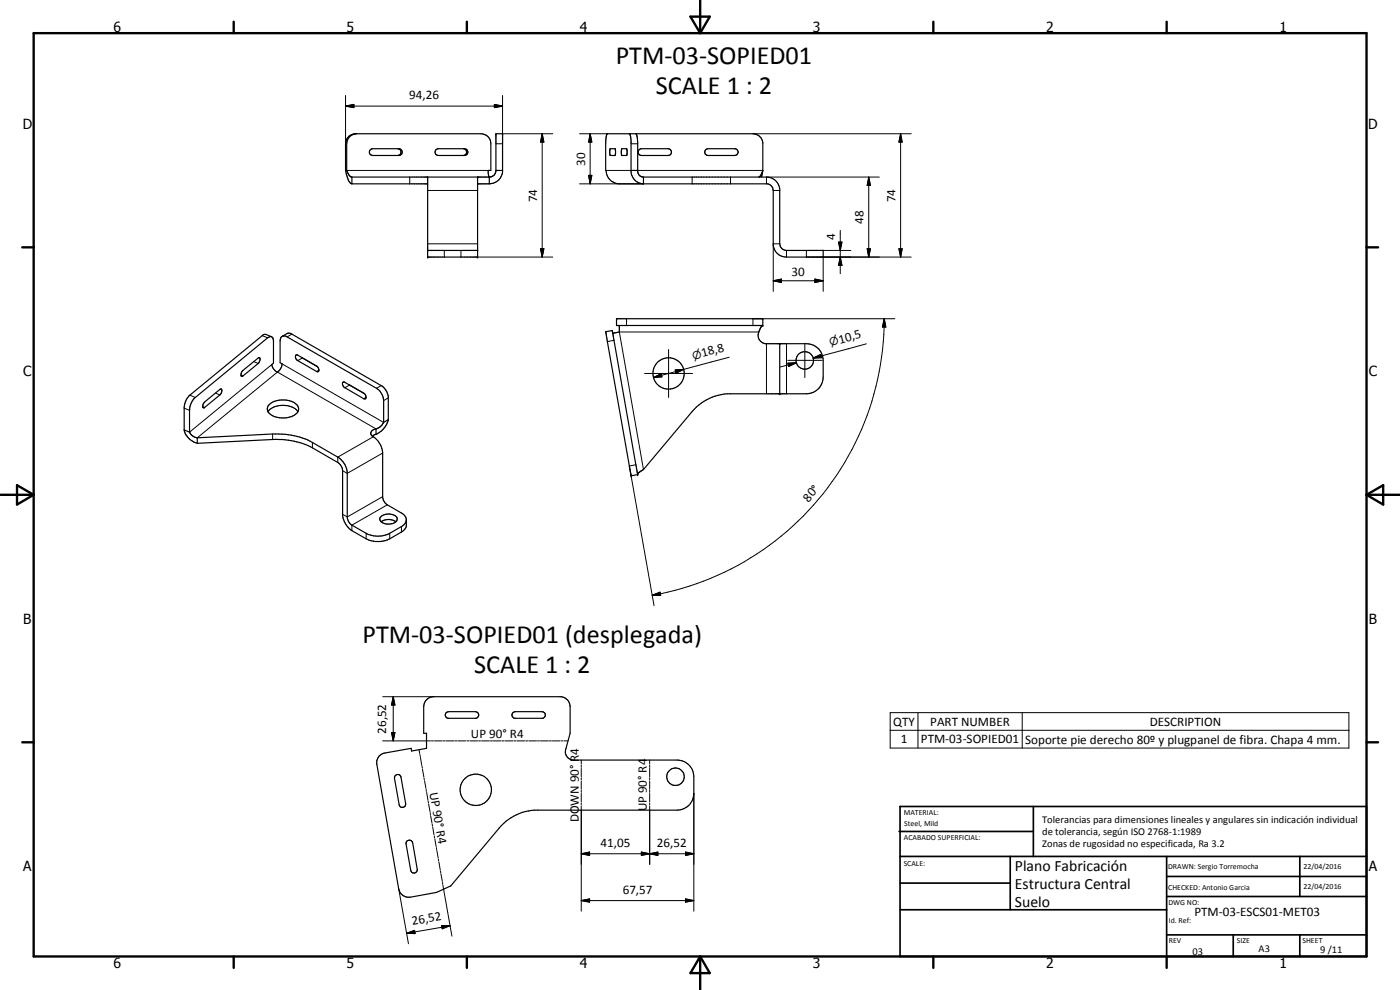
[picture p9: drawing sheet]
<svg xmlns="http://www.w3.org/2000/svg" width="420mm" height="297mm" viewBox="0 0 420 297" stroke-linecap="round" stroke-linejoin="round" font-family="sans-serif">
<g fill="none" stroke="#000" stroke-width=".35">
<path d="M103.7 51.1v-8a3 3 0 0 1 3-3h37.6a2.98 2.98 0 0 1 3 3v8h-.8l.3 2M103.7 51.1h.3M103.7 51.1l.3 1.2a4.5 4.5 0 0 0 1.4 2.8l.2 .1M104 51.1l.8 1.6 .7 .4h41.7a1.9 1.9 0 0 0 1.6-1.7v-11.3h2v11.4a4 4 0 0 1-4 3.7M105.6 55.2h22.7M105.6 53.1v2.1M107 40.1a3 3 0 0 0-3 3v8M111.2 44.9l.6-.3h7.9a1.02 1.02 0 0 1 1 1 1.02 1.02 0 0 1-1 1.1h-7.9a1.01 1.01 0 0 1-.9-.7 1.01 1.01 0 0 1 .3-1.1zM119.4 44.6a1.02 1.02 0 0 1 1 1 1.02 1.02 0 0 1-1 1.1M128.3 53.1v24h15v-24M130.9 44.9l.6-.3h7.9a1.02 1.02 0 0 1 1 1 1.02 1.02 0 0 1-1 1.1h-7.9a1.04 1.04 0 0 1-.9-.7 1.04 1.04 0 0 1 .3-1.1zM139.1 44.6a1.02 1.02 0 0 1 .9 1 1.02 1.02 0 0 1-.9 1.1"/>
<path d="M143.3 55.2h3.5M146.8 53.1v2.1M148.8 51.1h2M183.1 44.7l-.1 1.3 .2 .7 1.4-.1v-1.9M183.2 44.6l-.1 .1M183.2 44.6h1.4M184.6 44.6v.1M186.6 44.7h1.5l.1 1.3-.2 .7-1.4-.1zM188.9 40.1l.5 1.9v9.5a3.8 3.8 0 0 0 3.7 3.7v-2.1M189.4 51.1h2M190.8 40.1l.4 .7 .2 2v8.7a1.76 1.76 0 0 0 1.5 1.6h37.1a4 4 0 0 1 4 3.5v16.6a2.09 2.09 0 0 0 2 1.9h11v2h-11a4 4 0 0 1-3.9-3.5v-16.5l-.3-1-1.1-.9h-44.8a4 4 0 0 1-4-4.1h-.1v-8.3l.2-2 .3-.7h43.7a3 3 0 0 1 2.9 2.7v8.3M191.8 44.9l.7-.3h8a1.02 1.02 0 0 1 1 1 1.02 1.02 0 0 1-1 1.1h-8a1.01 1.01 0 0 1-.9-.7 1.01 1.01 0 0 1 .2-1.1z"/>
<path d="M211.7 45.1l.8-.5h8a1.02 1.02 0 0 1 1 1 1.02 1.02 0 0 1-1 1.1h-8a1 1 0 0 1-.9-.6 1 1 0 0 1 .1-1zM228.9 51.1l-.6 1.5-.5 .5M228.9 51.1l-.4 2M128.3 75.1h15M181.8 99.5l7.6 43.2 2-.3M181.8 99.6h.1M183.7 99.2h.1M183.7 99.2l-1.9 .3M183.8 99.2l.1 .8M183.9 100h.1M185 95.6h43.9v2.1h-43.9zM185.9 97.7v1.9l-2 .4"/>
<path d="M228.8 97.7a4.5 4.5 0 0 0-1 4.2l.8 .8 1 .4h12.4a5 5 0 0 1 5 5v5.1a5 5 0 0 1-5 5h-23.7a15.3 15.3 0 0 0-10.6 5.3l-14.6 17.4-1.4 .9-.3 .6M72.8 111.3l4.8-4a.53 .53 0 0 1 .5 .4 .53 .53 0 0 1-.2 .6l-.4 .8-4.9 3.8-.3-.2v-.6zM81.5 101l-1.8-.7-.8 .2-22.2 18.3a5.6 5.6 0 0 0-1.4 3.3v6.9M84.7 100.9l1.6-.9h.8l27.3 15.7a4.7 4.7 0 0 1 2.1 3.3v6.9M84.7 100.9l-.5 .6-.1 .8v6.5l.6 .4-.6 1.5-.8 .9a2.74 2.74 0 0 1-1.7-2.3l.5-.3v-6.9a.98 .98 0 0 0-.6-1 .98 .98 0 0 0-1.2 .2l-21.7 18a5.4 5.4 0 0 0-1.7 3.8v6.6M84.7 100.9h1.2l27.1 15.6a4.8 4.8 0 0 1 2.1 3.7v6.5M88.8 106.6h.6l5.6 3.3a.89 .89 0 0 1 .7 .7 .89 .89 0 0 1-.5 .9l-5.8-3.3a1.3 1.3 0 0 1-.6-1.6zM90.7 107.3l4.4 2.6M102.9 114.7h.6l5.7 3.3a1.13 1.13 0 0 1 .4 1.7l-.4-.1-5.7-3.3a1.23 1.23 0 0 1-.6-1.6zM104.8 115.5l4.5 2.5M183.9 100l7.5 42.4M234 103.1v15.1"/>
<path d="M55.3 129a5.4 5.4 0 0 0 3.9 4M55.3 129l1.6 .7M56.9 129.7l1 1.2 1.3 .5M59.2 131.4v1.6M59.2 131.4l22.6-1.2a22.5 22.5 0 0 1 12 2.6l7.6 4.4a6.2 6.2 0 0 1 2.8 4.4v13.5a3.1 3.1 0 0 0 1.4 2.5l4.3 2.4a7.8 7.8 0 0 0 7.1 0l3.9-2.2 .9-1.1 .2-.6M61.4 120.6l4.7-3.8a.55 .55 0 0 1 .6 .3 .55 .55 0 0 1-.2 .6l-.5 .8-4.8 3.9a1.18 1.18 0 0 1 .2-1.8zM80.4 123.5a6.4 6.4 0 0 1 8.8-.3l.2 .3M80.7 121.5a6.5 6.5 0 0 1 8.7 .3 2.16 2.16 0 0 1-1.6 3 6.1 6.1 0 0 1-7.5-1.5v-.9zM111.7 130.9a6.6 6.6 0 0 1 3.1 5v13.4l.2 .6 1 1.4 4.9 2.8 .9 1.1 .2 .6v2.1l-.6 1-4.4 2.8a7.8 7.8 0 0 1-7.1 0l-4.3-2.5a6.4 6.4 0 0 1-2.8-4.5v-13.5l-.2-.9-1-1.4-7.8-4.5a23 23 0 0 0-12-2.5l-22.6 1.1M112.8 128.7a1.27 1.27 0 0 0-1.3 .7 1.27 1.27 0 0 0 .2 1.5M112.8 128.7v1.6M115.1 126.7l-.8 1.2-1.5 .8"/>
<path d="M116.5 125.9l-1.4 .8M116.5 125.9a6.7 6.7 0 0 1-4.6 4.8l-.2 .2M114.3 155a3.5 3.5 0 0 1 4.9 .4 1.72 1.72 0 0 1-2.1 1.8 2.34 2.34 0 0 1-3.1-1.8zM114.4 156.5a3.9 3.9 0 0 1 4.4 0M127.8 210.2l.9-.8 1.1-.4h38.7a3.1 3.1 0 0 1 2.6 3v8l-1.2 4.5a2.5 2.5 0 0 0 2.3 3.5h31a5 5 0 0 1 5 5v5a5 5 0 0 1-5 5.1h-42.8a15.3 15.3 0 0 0-10.6 5.3l-14.5 17.4-4.3 2-7.9 1.4a3.1 3.1 0 0 1-3.4-2.5l-6.6-37.3a2.94 2.94 0 0 1 2.4-3.5l7.9-1.4 .1 .8 4.5-.8v-4.5h-.8v-8zM133.8 214l.9-.5h8a1.01 1.01 0 0 1 1 .9 1.01 1.01 0 0 1-.8 1.1h-8.5l-.6-.4-.2-.4zM153.8 214l.8-.5h8a1.01 1.01 0 0 1 1 .9 1.01 1.01 0 0 1-.7 1.1h-8.5a1.02 1.02 0 0 1-.6-1.5zM118.5 232.8a1 1 0 0 1 1.1-.4 1 1 0 0 1 .7 .8l1.4 7.9a.99 .99 0 0 1-.8 1.2 .99 .99 0 0 1-1.1-.9l-1.4-7.8zM122.1 252.3a1.06 1.06 0 0 1 1.8 .6l1.3 7.9a.99 .99 0 0 1-.8 1.1 .99 .99 0 0 1-1.1-.8l-1.4-7.9z"/>
<circle cx="200.6" cy="112" r="4.7"/>
<circle cx="241.5" cy="108.1" r="2.64"/>
<circle cx="142.8" cy="237" r="4.7"/>
<circle cx="202.7" cy="233.1" r="2.64"/>
</g>
<g fill="none" stroke="#000" stroke-width=".3">
<path d="M103.7 31.8l2.5-.5v1zM103.7 28.7v14.4h.3M103.7 31.8h47.1M148.4 31.3l2.4 .5-2.4 .5zM150.8 28.7v14.4h-2M104 51.1h42.5M123 53.1v2.1M128.3 57.1h15M150.8 40.1h15.1M162.7 40.1l.5 2.5h-1zM162.7 40.1v37M173.9 40.1h8.4"/>
<path d="M173.9 55.2h19.2M176.6 52.6h1l-.5 2.6zM177.1 40.1l.5 2.5h-1zM177.1 40.1v15.1M181.9 51.1h7.5M189.4 43.1h2M191.4 51.1h37.5M207.7 53.1v2.1M219.2 53.1v2.1M226 40.1h47.5M232.1 57.1h1.9M260.7 53.1l.5 2.5h-.9z"/>
<path d="M260.7 53.1v24M263.9 53.1h-33.9v2.1M270.3 40.1l.5 2.5h-1zM270.3 40.1v37M128.3 73.2h15M133.3 75.1v2M138.3 75.1v2M143.3 77.1h22.6M162.2 74.6h1l-.5 2.5zM234 73.2h-1.9v14.2M236 75.1v2M242 75.1v2h31.5"/>
<path d="M247 77.1v10.3M247 75.1h8.3M251.7 72.6h1l-.5 2.5zM252.2 77.1l.5 2.5h-1zM252.2 69.1v13M260.3 74.6h.9l-.5 2.5zM269.8 74.6h1l-.5 2.5zM188 95.6v2.1M227.7 99.6h-41.8l7.2 41.3M232.1 84.2l2.4-.5v1.1zM232.1 84.2h14.9M244.5 83.7l2.5 .5-2.5 .6z"/>
<path d="M265.4 95.6l.4 2.5h-1zM265.4 95.6a84.2 84.2 0 0 1-69.7 83M268.6 95.6h-42.6v2.1M57 118.6l1.6 .7M64.7 117.9l1.3 .6M72.3 112.6l.6 .2M76.1 108.5l1.4 .6M78.7 100.7l1.6 .6M81.6 109.3l-24.7 20.4M84.7 109.2l30.4 17.5M87.6 100.2l-1.4 .9M90.8 107.4l-1.4 .8"/>
<path d="M95.7 111l-.7 .5M104.9 115.5l-1.4 .8M109.9 119.2l-.7 .4M114.4 115.7l-1.4 .8M116.5 119.4l-1.4 .8M184.3 102.1l-2 .4M193.5 112.1h14.3M196.1 113.3l2.3-1.2 .3 1zM200.6 104.9v14.4M202.6 111l2.6-.2-2.3 1.2zM205.2 110.8l-9.1 2.5M218.9 107.2l-13.7 3.6"/>
<path d="M230 103.1v15.1M236 103.1v15.1M236.4 108.1h10.3M236.5 109l2.5-.2-2.3 1.1zM239 108.8l-4.8 1.3M241.5 103v10.3M244 107.4l2.3-1.1 .3 1zM246.5 106.8l-2.5 .6M260 103.2l-16 4.2M55.3 122.5l1.6 .6M60.9 122l.5 .3M81.8 130.2v1.7"/>
<path d="M93.8 132.8v1.6M112 131.1l-10.6 6.1v1.6M112.8 128.7l-29.5-17.1-24.1 19.8M114.8 135.9l-10.6 6.1-1.4-.8M190.8 139.4l-1.9 .4 7.4 41.9M114.8 149l-10.6 6.1-1.4-.8M116.2 151.5l-10.6 6.1v1.6M120.5 158v1.6M109.9 160v1.7M117 160v1.7M195.7 178.6l2.4-.9 .2 .9zM114.8 209h15.4"/>
<path d="M117.5 219.8h1l-.5 2.5zM118 209l.5 2.5h-1zM118 209v13.3M267.2 213.8h137.6v10.7h-137.6zM267.2 219.1h137.6M275.5 213.8v10.7M306.8 213.8v10.7M114.8 222.3h14.4M125.8 225l.2 1.1M126 226.4l.1 .6M126.2 227.2l.4 2.4M126.6 229.9l.1 .6"/>
<path d="M126.8 230.8l.4 2.3M127.2 233.4l.1 .5M127.4 234.2l.4 2.4M127.9 236.9l.1 .5M128 237.7l.4 2.4M129.5 222.3h.6M130.4 222.3h2.3M133 222.3h.6M133.9 222.3h2.4M136.6 222.3h.5M137.4 222.3h2.4M140.1 222.3h.6"/>
<path d="M141 222.3h2.3M143.6 222.3h.6M144.5 222.3h2.4M147.2 222.3h.6M148 222.3h2.4M150.7 222.3h.6M151.6 222.3h2.4M154.3 222.3h.5M155.1 222.3h2.4M157.8 222.3h.6M158.7 222.3h2.3M161.3 222.3h.6"/>
<path d="M162.2 222.3h2.4M164.9 222.3h.6M165.8 222.3h2.3M168.4 222.3h.6M169.3 222.3h1.2M174.4 228v1.3M174.4 229.6v.7M174.4 230.5v2.5M174.4 233.3v.7M174.4 234.3v2.5M174.4 237.1v.6M174.4 238v2.5"/>
<path d="M195 228v1.3M195 229.6v.7M195 230.5v2.5M195 233.3v.7M195 234.3v2.5M195 237.1v.6M195 238v2.5M208.2 238v35.4M128.5 240.3l.1 .6M128.6 241.2l.5 2.3M129.1 243.8l.1 .6M129.2 244.7l.5 2.3"/>
<path d="M129.7 247.3l.1 .6M129.9 248.2l.3 2.3M130.3 250.8l.1 .6M130.5 251.7l.4 2.3M131 254.3l.1 .6M131.1 255.1l.4 2.4M131.6 257.8v.6M131.7 258.7l.4 2.3M174.4 256.2l2.5-.5v1zM174.4 240.9v.6M174.4 241.8v31.6M174.4 256.2h33.8"/>
<path d="M192.5 255.7l2.5 .5-2.5 .5zM195 256.2l2.4-.5v1zM195 240.9v.6M195 241.8v17.5M205.7 255.7l2.5 .5-2.5 .5zM119.7 266.7l2.9 16.5M132.2 261.3l.1 .6M132.3 262.1l.4 2.4M132.5 277.7h2.6l-2.4 1zM132.8 264.8l.1 .5M132.9 265.6l2.7 15.3M135.1 277.7l-13.1 2.3"/>
<path d="M174.4 270.2l2.5-.5v1zM174.4 270.2h33.8M205.7 269.7l2.5 .5-2.5 .5zM122 280l2.4-.9 .2 1z"/>
</g>
<g fill="#000">
<circle cx="128.3" cy="75.1" r=".18"/>
<circle cx="128.3" cy="77.1" r=".18"/>
<circle cx="143.3" cy="77.1" r=".18"/>
<circle cx="143.3" cy="75.1" r=".18"/>
<circle cx="185.9" cy="97.7" r=".18"/>
<circle cx="228.9" cy="95.6" r=".18"/>
<circle cx="228.9" cy="97.7" r=".18"/>
<circle cx="230" cy="103.1" r=".18"/>
<circle cx="234" cy="118.2" r=".18"/>
<circle cx="234" cy="103.1" r=".18"/>
<circle cx="189.4" cy="142.7" r=".18"/>
<circle cx="191.4" cy="142.4" r=".18"/>
</g>
<g fill="none" stroke="#000" stroke-width=".71">
<path d="M10.1 9.9h400v277.1h-400zM70.1 6.5v3.4M140.1 6.5v3.4M207.2 5h5.8l-2.9 4.9zM210.1 0v9.9M280.1 6.5v3.4M350.1 6.5v3.4M6.7 74.2h3.4M410.1 74.2h3.5M.1 148.5h10M5.1 145.6l5 2.9-5 2.9zM410.1 148.5h10"/>
<path d="M410.1 148.5l5-2.9v5.8zM6.7 222.7h3.4M410.1 222.7h3.5M70.1 287v3.4M140.1 287v3.4M210.1 287v10M210.1 287l2.9 5h-5.8zM280.1 287v3.4M350.1 287v3.4"/>
</g>
<g fill="none" stroke="#000" stroke-width=".51">
<path d="M269.8 249.5h40.3M270.1 242h140v45h-140zM270.1 257h140M303.2 257v16M310.1 242v15M350.1 257v30M390.1 257v12M270.1 265h33.1M270.1 273h80M350.1 269h60M350.1 263h60M350.1 280.5h60"/>
<path d="M370.1 280.5v6.5M390.1 280.5v6.5"/>
</g>
<g fill="#000">
<path d="M103.7 31.8l2.5-.5v1zM148.4 31.3l2.4 .5-2.4 .5zM162.7 40.1l.5 2.5h-1zM176.6 52.6h1l-.5 2.6zM177.1 40.1l.5 2.5h-1zM260.7 53.1l.5 2.5h-.9zM270.3 40.1l.5 2.5h-1zM162.2 74.6h1l-.5 2.5zM251.7 72.6h1l-.5 2.5zM252.2 77.1l.5 2.5h-1zM260.3 74.6h.9l-.5 2.5zM269.8 74.6h1l-.5 2.5z"/>
<path d="M232.1 84.2l2.4-.5v1.1zM244.5 83.7l2.5 .5-2.5 .6zM265.4 95.6l.4 2.5h-1zM196.1 113.3l2.3-1.2 .3 1zM202.6 111l2.6-.2-2.3 1.2zM236.5 109l2.5-.2-2.3 1.1zM244 107.4l2.3-1.1 .3 1zM195.7 178.6l2.4-.9 .2 .9zM117.5 219.8h1l-.5 2.5zM118 209l.5 2.5h-1zM174.4 256.2l2.5-.5v1zM192.5 255.7l2.5 .5-2.5 .5z"/>
<path d="M195 256.2l2.4-.5v1zM205.7 255.7l2.5 .5-2.5 .5zM122 280l2.4-.9 .2 1zM132.5 277.7h2.6l-2.4 1zM174.4 270.2l2.5-.5v1zM205.7 269.7l2.5 .5-2.5 .5z"/>
</g>
<g font-size="7.9">
<text x="184.8" y="19.3">PTM-03-SOPIED01</text>
<text x="196.8" y="28.3">SCALE 1 : 2</text>
<text x="108.8" y="193">PTM-03-SOPIED01 (desplegada)</text>
<text x="142.3" y="202">SCALE 1 : 2</text>
</g>
<g font-size="4.7">
<text x="304.6" y="261.2">Plano Fabricación</text>
<text x="304.6" y="266.6">Estructura Central</text>
<text x="304.6" y="272">Suelo</text>
</g>
<g font-size="4.2">
<text x="34" y="9.6">6</text>
<text x="104" y="9.6">5</text>
<text x="174" y="9.6">4</text>
<text x="244" y="9.6">3</text>
<text x="314" y="9.6">2</text>
<text x="384" y="9.6">1</text>
<text x="6.8" y="38.7">D</text>
<text x="410.6" y="38.7">D</text>
<text x="7" y="112.9">C</text>
<text x="410.8" y="112.9">C</text>
<text x="7" y="187.1">B</text>
<text x="410.8" y="187.1">B</text>
<text x="7" y="261.4">A</text>
<text x="410.8" y="261.4">A</text>
<text x="34" y="290.4">6</text>
<text x="104" y="290.4">5</text>
<text x="174" y="290.4">4</text>
<text x="244" y="290.4">3</text>
<text x="314" y="290.4">2</text>
<text x="384" y="290.4">1</text>
</g>
<g font-size="3.9">
<text x="122.8" y="29.8">94,26</text>
<text x="175.6" y="49.7" transform="rotate(-90 175.6 49.7)">30</text>
<text x="161.2" y="60.7" transform="rotate(-90 161.2 60.7)">74</text>
<text x="268.7" y="60.7" transform="rotate(-90 268.7 60.7)">74</text>
<text x="250.6" y="71.9" transform="rotate(-90 250.6 71.9)">4</text>
<text x="259.2" y="67.1" transform="rotate(-90 259.2 67.1)">48</text>
<text x="237.6" y="82.7">30</text>
<text x="210.8" y="107.1" transform="rotate(-15 210.8 107.1)">18,8</text>
<text x="252" y="103.1" transform="rotate(-15 252 103.1)">10,5</text>
<text x="242.7" y="150.8" transform="rotate(-50 242.7 150.8)">80°</text>
<text x="115.9" y="220.1" transform="rotate(-90 115.9 220.1)">26,52</text>
<text x="141.3" y="221.5">UP 90° R4</text>
<text x="268.1" y="217.7">QTY</text>
<text x="279.2" y="217.7">PART NUMBER</text>
<text x="345" y="217.7">DESCRIPTION</text>
<text x="270.3" y="223.1">1</text>
<text x="276.4" y="223.1">PTM-03-SOPIED01</text>
<text x="307.7" y="223.1">Soporte pie derecho 80º y plugpanel de fibra. Chapa 4 mm.</text>
<text x="128.9" y="238" transform="rotate(80 128.9 238)">UP 90° R4</text>
<text x="194.2" y="243.5" transform="rotate(-90 194.2 243.5)">UP 90° R4</text>
<text x="173.7" y="246.7" transform="rotate(-90 173.7 246.7)">DOWN 90° R4</text>
<text x="180.2" y="254.1">41,05</text>
<text x="197.1" y="254.1">26,52</text>
<text x="186.9" y="268.1">67,57</text>
<text x="358.5" y="275">PTM-03-ESCS01-MET03</text>
<text x="123.8" y="277.6" transform="rotate(-10 123.8 277.6)">26,52</text>
</g>
<g font-size="3.3">
<text x="208.1" y="107.9" transform="rotate(-15 208.1 107.9)">n</text>
<text x="249.3" y="103.8" transform="rotate(-15 249.3 103.8)">n</text>
</g>
<g font-size="3.1">
<text x="312.7" y="246.8">Tolerancias para dimensiones lineales y angulares sin indicación individual</text>
<text x="312.7" y="250.4">de tolerancia, según ISO 2768-1:1989</text>
<text x="312.7" y="254">Zonas de rugosidad no especificada, Ra 3.2</text>
<text x="357.9" y="286.4">03</text>
<text x="377.7" y="285.6">A3</text>
<text x="396.2" y="285.9">9 /11</text>
</g>
<g font-size="2.4">
<text x="271.2" y="244.4">MATERIAL:</text>
<text x="271.3" y="252">ACABADO SUPERFICIAL:</text>
<text x="271.4" y="247.9">Steel, Mild</text>
<text x="271.2" y="259.7">SCALE:</text>
<text x="350.6" y="260.8">DRAWN: Sergio Torremocha</text>
<text x="391.2" y="260.6">22/04/2016</text>
<text x="350.6" y="267">CHECKED: Antonio Garcia</text>
<text x="391.2" y="266.7">22/04/2016</text>
<text x="350.6" y="271.4">DWG NO:</text>
<text x="350.8" y="276.9">Id. Ref:</text>
<text x="350.8" y="282.8">REV</text>
<text x="371.2" y="282.9">SIZE</text>
<text x="390.9" y="282.9">SHEET</text>
</g>
</svg>
